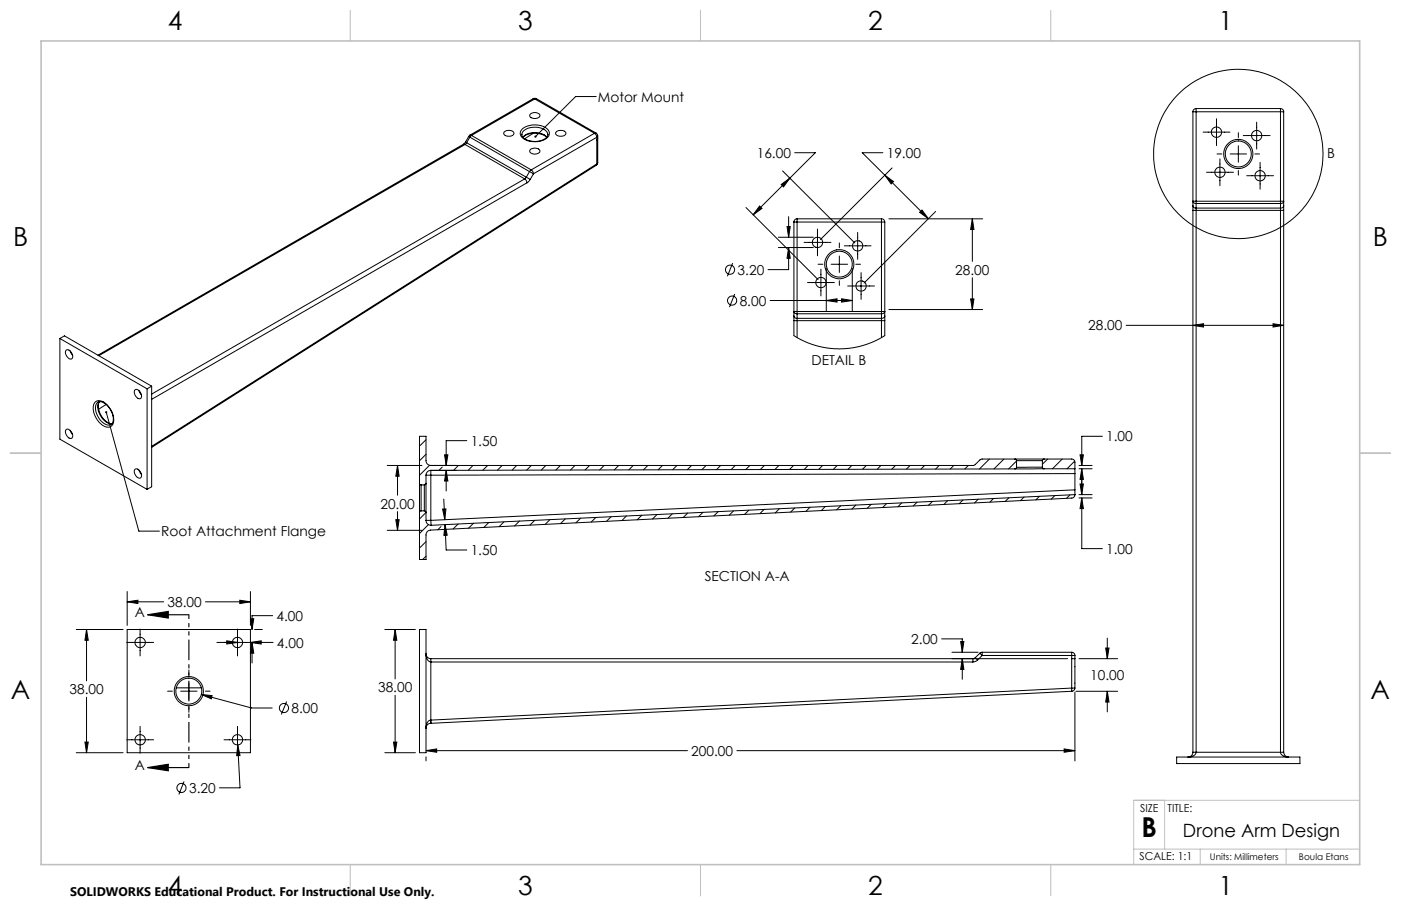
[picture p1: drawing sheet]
<svg xmlns="http://www.w3.org/2000/svg" width="432mm" height="279mm" viewBox="0 0 432 279" stroke-linecap="round" stroke-linejoin="round" font-family="sans-serif">
<g fill="none" stroke="#000" stroke-width=".31">
<path d="M161 39.7a6.5 6.5 0 0 1 7.9 .3 1.92 1.92 0 0 1-1 3 6.4 6.4 0 0 1-7.3-1 1.73 1.73 0 0 1 .4-2.3zM163.4 35.2a2.07 2.07 0 0 1 3 .3 1.5 1.5 0 0 1-2.3 .9 .81 .81 0 0 1-.7-1.2zM164.3 30.4h1M164.3 30.4l.5 .1M164.3 30.4l-19.5 11.3M164.8 30.5l18.4 10.6M164.8 30.5l-19.5 11.3M165.3 30.4l-.5 .1M165.3 30.4l18.4 10.7M183.8 29.8h-6.4l-12.4 12.3M367.7 34.5h1M367.7 34.5v29"/>
<path d="M368.7 33.5a.96 .96 0 0 0-1 1M368.7 33.5v1M368.7 33.5h26M368.7 34.5h26M368.7 34.5v27.6M374.9 36.6v8.3M387.3 37.7v8.3M394.7 33.5v1M394.7 34.5h.9M394.7 33.5a.96 .96 0 0 1 .9 1M394.7 34.5v27.6M395.6 34.5v29"/>
<path d="M142.8 44.5l.5 .1M142.8 44.5l-112.6 65M143.3 44.6l18.4 10.6M143.3 44.6l-112.8 65.1M143.5 43.8l-.7 .7M143.5 43.8l.3 .2M143.8 44l-.5 .6M143.8 44l18.4 10.6M144.5 42.1l.3 .2M144.5 42.1l-1 1.7M144.8 41.7l-.3 .4M144.8 41.7l.5 .1"/>
<path d="M144.8 42.3l-1 1.7M144.8 42.3l18.4 10.6M145.3 41.8l-.5 .5M145.3 41.8l18.4 10.6M155.4 40.7a2.1 2.1 0 0 1 3 .3 1.75 1.75 0 0 1-3 .5zM160.8 41.5a2.5 2.5 0 0 0 2.6 2 5 5 0 0 0 5.4-1.6v-.4M160.8 41.5h.1M161.1 42.3a5.4 5.4 0 0 1 7.4 0 5.9 5.9 0 0 0-7.3 .1M161.7 55.2l.6 .7 .1 .5M161.7 55.2l-115 66.3M162.2 54.6l1.2 .8M162.2 54.6l-.5 .6"/>
<path d="M162.4 56.4l-115.7 66.8M163.2 52.9l1.2 .7M163.2 52.9l-1 1.7M163.4 55.4l-1 1M163.4 46.2a2.07 2.07 0 0 1 3 .3 1.75 1.75 0 0 1-2.7 .7 .67 .67 0 0 1-.3-1zM163.7 52.4l-.5 .5M163.7 52.4l.5 .5 .2 .7M164.4 41.1l-2.7 1.7M164.4 53.6l-1 1.8M168.8 41.4v.1M168.8 41.4a3.6 3.6 0 0 0-3.9-2.2 3.7 3.7 0 0 0-4.1 2.3M171.4 40.7a2.11 2.11 0 0 1 3 .3 1.75 1.75 0 0 1-3 .5l-.2-.2z"/>
<path d="M183.2 41.1l.5 .5 .2 .7M183.2 41.1l-19.5 11.3M183.7 41.1l.5 .8M183.7 41.1h-.5M183.8 51l-137.1 87M183.9 50.6l-.1 .4M183.9 42.3l-19.5 11.3M183.9 42.3v8.3M183.9 50.6l-137.2 87.1M184.2 50.1l-.4 .9M184.2 41.9l-.3 .4M184.2 42.8l-.3 .3"/>
<path d="M184.2 50.1l-.3 .5M184.2 41.9v8.2M240.8 56.9l2.7-2-2 2.7zM241.2 52.7l22.3 22.2M244.9 47.1h6.4l-19.2 19.2M272.1 47.1h-6.4l20.4 20.4M272.7 54l2.7 2-.7 .7zM275 51.8l-22.1 22.1M370.8 40.7h8.3M371.9 53.1h8.3M375.1 47.5h1.5M376 49v8.3"/>
<path d="M379.1 47.5h5.1M381.7 40.9v1.5M381.7 44.9v5.1M381.7 52.6v1.4M383.2 41.8h8.2M384.2 54.2h8.3M386.8 47.5h1.4M388.4 50.1v8.2M229.9 64l22.2 22.2M234.1 63.5l.7 .8-2.7 2zM239.9 73.2h10.8M239.9 76.3h10.8"/>
<path d="M242.6 69.8h1l-.5 3.4zM243.1 76.3l.5 3.4h-1zM243.1 76.3v6.8h-6.4M243.1 66.8v6.4M244.7 68.5h1M244.7 68.5v29M245.7 67.5a.96 .96 0 0 0-1 1M245.7 67.5v1M245.7 67.5h26M245.7 68.5h26M245.7 68.5v27.6M247.8 74.8h8.3"/>
<path d="M252 70.6v8.3M258.7 74.9v1.5M258.7 79v5M260.2 75.8h8.3M264.3 71.7v8.3M271.7 67.5v1M271.7 68.5h1M271.7 67.5a1.02 1.02 0 0 1 1 1M271.7 68.5v27.6M272.7 68.5v29M274 67.5h28.9M283.4 65.5l.8-.7 1.9 2.7z"/>
<path d="M288.4 65.2l-22.1 22.1M299.7 67.5l.5 3.3h-1zM299.7 67.5v13.1M367.7 63.5a.82 .82 0 0 0 1 .7M367.7 64.9h1M367.7 63.5v1.4M367.7 64.9v167.1M368.7 62.1h-.9a.59 .59 0 0 0 .2 .6 .59 .59 0 0 0 .7 .1M368.7 62.1v.7M368.7 64.2v.7M368.7 62.8v1.4M368.7 64.9v167.1"/>
<path d="M368.7 62.1h26M368.7 62.8h26M368.7 64.2h26M368.7 64.9h26M394.7 62.1h.8a.59 .59 0 0 1-.2 .6 .59 .59 0 0 1-.6 .1M394.7 62.1v.7M394.7 64.9h.9M394.7 64.2v.7M394.7 62.8v1.4M394.7 64.9v167.1M395.6 63.5a.82 .82 0 0 1-.9 .7M395.6 63.5v1.4"/>
<path d="M395.6 64.9v167.1M225.8 81.1l-1.6 4.1M226.4 90.7l-1.6 4M237.3 92.7h25.4M244.7 98.9l.1 4.7 3.3 1.8 3.1 1.1 3.9 .9 3.3 .2 3.3-.2 3.8-.7 3.3-1.1 3.7-2 .2-.1v-4.6M244.7 97.5a.88 .88 0 0 0 1 .7M244.7 98.9h1M244.7 97.5v1.4M245.7 96.1h-.8a.39 .39 0 0 0-.1 .4 .39 .39 0 0 0 .5 .2l.4 .1M245.7 96.1v.7M245.7 98.2v.7M245.7 96.8v1.4"/>
<path d="M245.7 98.9v5.2M245.7 96.1h26M245.7 96.8h26M245.7 98.2h26M245.7 98.9h26M248.9 87.1h8.3M252.1 81.5h1.5M253 83v8.3M254.7 92.7l3.3-.6v1.1zM254.7 82.8v13M256.2 81.5h5M258.7 86.6v1.4"/>
<path d="M259.4 92.1l3.3 .6-3.3 .5zM261.3 88.2h8.2M262.7 82.8v13M263.8 81.5h1.4M265.4 84.1v8.2M271.7 96.1h1l-.5 .6-.5 .1M271.7 96.1v.7M271.7 98.9h1M271.7 98.2v.7M271.7 96.8v1.4M271.7 98.9v5.2M272.7 97.5l-.5 .6-.5 .1"/>
<path d="M272.7 97.5v1.4M274 95.5h28.9M299.2 92.2h1l-.5 3.3zM299.7 85.7v9.8M392.4 99.8l3.2 .5-3.2 .6zM18.5 104.4l26.8 15.5M18.5 104.4l1.4-.8 26.8 15.5M18.5 104.4v31l26.8 15.5M20.4 108a1.78 1.78 0 0 1 2 2.3 .95 .95 0 0 1-1 .4 .95 .95 0 0 1-.8-.7l-.2-.5a1.31 1.31 0 0 1 0-1.5zM21.6 108.2l.8 1.3M45.3 119.9v31M46.7 119.1v31l-1.4 .8"/>
<path d="M46.7 119.1l-1.4 .8M347.1 100.3h48.5M367.7 100.3l3.2-.5v1.1zM20.4 132.5a1.82 1.82 0 0 1 2 2.3 .95 .95 0 0 1-1 .4 .95 .95 0 0 1-.8-.8l-.2-.4a1.32 1.32 0 0 1 0-1.5zM21.6 132.7l.8 1.3M29.4 123.9a3.1 3.1 0 0 1 4.1 1.5 5.2 5.2 0 0 1 1 5.8 2.72 2.72 0 0 1-4-1 5.7 5.7 0 0 1-1.4-5.9zM30 124.2a2.3 2.3 0 0 1 3.2 1 5 5 0 0 1 1.3 5.5 2.1 2.1 0 0 1-3-.6 4.9 4.9 0 0 1-1.5-5.9zM30.6 123.9a5.5 5.5 0 0 0 3.8 6.8l.2-.1a4.9 4.9 0 0 1-4.4-4.7 2.4 2.4 0 0 1 .4-2zM32.7 124.7l-2.3 1.5M32.7 127.1l10.1 36.7h6.3M34.3 130.9l-.1 .1M41.6 120.2a1.76 1.76 0 0 1 2 2.4l-.2 .2a1.82 1.82 0 0 1-2-2.3z"/>
<path d="M42.8 120.5l.8 1.3M131.3 135.6l-2 2M143.9 135.9h-6.4v7.6M339.8 134.5h-6.4v9M41.6 144.7a1.47 1.47 0 0 1 2 1.6 .81 .81 0 0 1-.7 1.2 2.06 2.06 0 0 1-1.3-2.8zM42.8 145l.8 1.3M119.3 143.5h10.7M122.5 143.5l.5 3.4h-1zM122.5 143.5v9.2M122.5 157.8v5.7M129.3 149l.5 .5M129.3 149v9"/>
<path d="M129.8 157.6l-.5 .4M129.8 149.5v8.1M129.8 157.6h1M129.8 149.5h1M130.8 157.6l.5 .4M130.8 149.5v8.1M131.3 149l-.5 .5M131.3 149v9M131.3 146.5h1.5M131.3 146.5v2.5M131.3 158v2.5M131.3 140.1l-2 2"/>
<path d="M131.3 158l-2 2.1M132.4 143.5l-3.1 3.1M132.6 145.1h8.1M132.8 145.1a1.45 1.45 0 0 0-1.5 1.4M132.8 143.5a1.45 1.45 0 0 1-1.5-1.4v-7.6h-2v14.5M132.8 145.1v1.4M132.8 146.5v14M136.3 144l-1 1M136.4 157h1l-.3 3.3zM136.8 153.9l.3 6.4M137 140.3h1l-.5 3.2zM137.5 145.1l.5 3.2h-1z"/>
<path d="M137.5 145.1v6.3M141.3 143.5l-1.5 1.5M145.8 143.5l-1.5 1.5M150.3 143.5l-1.5 1.5M154.8 143.5l-1.5 1.5M159.2 143.5l-1.4 1.5M163.8 143.5l-1.5 1.5M168.2 143.5l-1.4 1.5M172.7 143.5l-1.4 1.5M177.2 143.5l-1.4 1.5M178.9 159.8l-1.4 1.5M181.7 143.5l-1.4 1.4"/>
<path d="M183.7 159.6l-1.5 1.4M186.2 143.5l-1.4 1.4M188.3 159.3l-1.4 1.5M190.7 143.5l-1.4 1.4M193.1 159.1l-1.4 1.4M195.2 143.5l-1.4 1.4M197.8 158.9l-1.4 1.4M199.7 143.5l-1.4 1.4M202.5 158.7l-1.4 1.4M204.2 143.5l-1.4 1.4M207.2 158.4l-1.4 1.4M208.6 143.5l-1.3 1.4"/>
<path d="M211.9 158.2l-1.3 1.4M213.1 143.5l-1.3 1.4M216.6 158l-1.3 1.3M217.6 143.5l-1.3 1.4M221.4 157.8l-1.4 1.3M222.1 143.5l-1.3 1.3M226.1 157.6l-1.3 1.3M226.6 143.5l-1.2 1.3M230.8 157.3l-1.3 1.3M231.1 143.5l-1.3 1.3M235.5 157.1l-1.3 1.3M235.6 143.5l-1.2 1.3"/>
<path d="M240.1 143.5l-1.3 1.3M240.2 156.9l-1.3 1.3M244.6 143.5l-1.3 1.3M244.9 156.7l-1.2 1.2M249.1 143.5l-1.2 1.3M249.7 156.4l-1.3 1.3M253.5 143.5l-1.2 1.2M254.4 156.2l-1.3 1.3M258 143.5l-1.1 1.2M259.1 156l-1.3 1.2M262.5 143.5l-1.2 1.2M263.8 155.8l-1.2 1.2"/>
<path d="M267 143.5l-1.1 1.2M268.5 155.5l-1.2 1.2M271.5 143.5l-1.1 1.2M273.2 155.3l-1.2 1.2M276 143.5l-1.2 1.2M277.9 155.1l-1.1 1.2M280.5 143.5l-1.1 1.2M282.6 154.9l-1.1 1.1M285 143.5l-1.2 1.2M287.4 154.7l-1.2 1.1M289.5 143.5l-1.1 1.2M292.1 154.4l-1.2 1.2"/>
<path d="M294 143.5l-1.1 1.1M296.8 154.2l-1.2 1.1M298.4 143.5l-1 1.1M301.5 154l-1.1 1.1M304.9 141.6l-3 3M306.2 153.7l-1.1 1.2M309.4 141.6l-3 3M310.9 153.5l-1.1 1.1M312.8 141.6l.5 .5M312.8 141.6h9M312.8 141.6h-10.3l-2.4 1.9h-167.5M312.8 144.6l-180 .5"/>
<path d="M313.3 142.1h8M313.3 144.1l-.5 .5M313.3 142.2l-2.4 2.4M313.3 142.1v2M315.6 153.3l-1.1 1.1M320.4 153.1l-1.1 1.1M321.3 144.1l.5 .5M321.3 144.1h-8M321.3 142.1v2M321.8 141.6l-.5 .5M321.8 141.6h8.5a.96 .96 0 0 1 1 1v2M321.8 144.6h-9"/>
<path d="M321.8 144.6h9.5M322.9 141.6l-1.6 1.6M325.1 152.9l-1.1 1M327.4 141.6l-3 3M329.8 152.6l-1.1 1.1M331.2 142.2l-2.3 2.4M331.3 152.5v.1a1.03 1.03 0 0 1-1 1l-197.6 9.9a1.45 1.45 0 0 0-1.4 1.5v7.5h-2v-14.5M331.3 151.1v1.4M331.3 144.6v1.4M331.3 146v5.1M331.3 152.5l-198.4 9.5M331.3 151.1l-198.5 9.4"/>
<path d="M331.3 146l-198.5 .5M332.6 144.6h4M332.6 143.5h4M332.6 152.5h4M332.6 153.6h4M332.9 140.3h1l-.5 3.2zM332.9 149.3h1l-.5 3.2zM333.4 144.6l.5 3.2h-1zM333.4 153.6l.5 3.2h-1zM333.4 144.6v7.9M333.4 153.6v15.6h6.4M119.3 163.5h10.7"/>
<path d="M122 160.3h1l-.5 3.2zM131.3 160.5a1.51 1.51 0 0 0 1.6 1.5M131.3 160.5h1.5M131.3 167l-2 2M131.3 171.5l-1.1 1M132 161.8l-2.7 2.7M132.8 160.5l.1 1.5M135.9 162.4l-1 1M137.2 161.8l.6 3.3h-1zM137.2 161.8l.3 7.8h6.4M141.2 161.6l-1.5 1.5M145.9 161.4l-1.5 1.5"/>
<path d="M150.6 161.1l-1.5 1.6M155.4 160.9l-1.6 1.5M160.1 160.7l-1.5 1.5M164.8 160.5l-1.5 1.5M169.5 160.2l-1.5 1.5M174.2 160l-1.4 1.5M23.5 194.1h14.4M26.7 194.1l.5 3.3h-1zM26.7 194.1v15.9M39.1 198.1h8.2M39.2 185.6l3.3-.5v1zM39.2 194.1h38v38h-38z"/>
<path d="M39.2 182.4v10.5M39.2 185.6h11.2M43.2 194v8.3M63.3 185.6h13.9M66.9 198.1h17.3M69.9 197.6l3.3 .5-3.3 .5zM73.2 194v8.3M73.9 185.1l3.3 .5-3.3 .5zM77.2 198.1l3.3-.5v1zM77.2 190.8h1l-.5 3.3zM77.2 182.4v10.5M77.7 198.1l.5 3.3h-1z"/>
<path d="M77.7 198.1v6.4M78.5 194.1h2.4M84 189.9h-6.3v4.2M118.6 194.1h9.4M121.8 194.1l.5 3.3h-1zM121.8 194.1v15.3M129.3 194.1h2v38h-2zM290.2 197h6.4v4.2M296.1 197.8h1l-.5 3.4zM340.8 199.8h1l-.5 3.3zM341.3 196.8v6.3M26.7 215v17.1"/>
<path d="M51.6 213.1h1.5M54.3 212.1h7.8M55.7 213.1h5M58.2 206.6v1.5M58.2 210.6v5.1M58.2 218.2v1.5M62.1 214.2l3.3 .3-.3 1zM62.1 214.2l15.4 4.1h6.4M63.3 213.1h1.4M88.3 216.3l-1.6 4M121.8 214.4v17.7M132.8 203.1a1.45 1.45 0 0 1-1.5-1.5 2.2 2.2 0 0 0 1.5 2.6"/>
<path d="M132.8 203.1v1.1M132.8 204.2v17.9M132.8 204.2h167.1M132.8 203.1h196.2M293.4 201.2h8M296.6 203.1l.5 3.3h-1zM296.6 203.1v6.4M300.6 202.8l.7 .8M300.6 202.8l-.7 .3v1.1M301.3 203.6l-1.4 .6M302 201.4l.7 .7M302 201.4l-1.4 1.4"/>
<path d="M302.7 201.2v.9M302.7 201.2l-.7 .2M302.7 202.1l-1.4 1.5M302.7 202.1h27.6M302.7 201.2h27.6M330.3 202.1h1M330.3 203.1h1M330.3 212.2v1M330.3 201.2v.9M330.3 201.2a.96 .96 0 0 1 1 .9M330.3 212.2h1M330.3 202.1v10.1"/>
<path d="M330.3 212.2l-197.5 9.9M330.3 213.2l-197.4 9.9M331.3 212.2a1.03 1.03 0 0 1-1 1M331.3 202.1v10.1M331.3 213.5v21.2M331.6 213.2h12.9M332.6 203.1h11.9M341.3 213.2l.5 3.3h-1zM341.3 213.2v6.3M23.5 232.1h14.4M26.2 228.8h1l-.5 3.3zM39.1 228.1h8.2"/>
<path d="M43.2 224v8.3M69 228.1h8.3M73.2 224v8.3M73.3 229.7l.7 3.3h-1zM73.3 229.7l.7 13.3h-6.4M118.6 232.1h9.4M121.3 228.8h1l-.5 3.3zM131.3 231.5l3.3-.5v1zM131.3 233.4v1.3M131.3 231.5h80.6M132.7 222.1h.1M132.7 222.1a2.23 2.23 0 0 0-1.4 2.5 1.45 1.45 0 0 1 1.4-1.5"/>
<path d="M132.7 222.1v1M132.7 223.1h.2M132.8 222.1l.1 1M227.1 231.5h104.2M328 231l3.3 .5-3.3 .5zM362.7 233.5h37.9v2h-37.9zM367.7 232h1M367.7 232a1.51 1.51 0 0 1-1.6 1.5 2.28 2.28 0 0 0 2.6-1.5M368.7 232h26M394.7 232a2.2 2.2 0 0 0 2.5 1.5 1.51 1.51 0 0 1-1.6-1.5M394.7 232h.9M56.7 241l-1.6 4"/>
<circle cx="374.9" cy="40.8" r="1.6"/>
<circle cx="376" cy="53.2" r="1.59"/>
<circle cx="381.7" cy="47.5" r="4"/>
<circle cx="381.7" cy="47.5" r="4.5"/>
<circle cx="381.7" cy="47.5" r="26.1"/>
<circle cx="387.3" cy="41.8" r="1.6"/>
<circle cx="388.4" cy="54.2" r="1.6"/>
<circle cx="252" cy="74.8" r="1.6"/>
<circle cx="264.3" cy="75.8" r="1.6"/>
<circle cx="225" cy="83.2" r="1.42"/>
<circle cx="225.6" cy="92.7" r="1.41"/>
<circle cx="253" cy="87.1" r="1.6"/>
<circle cx="258.7" cy="81.5" r="4.5"/>
<circle cx="258.7" cy="81.5" r="4"/>
<circle cx="265.4" cy="88.2" r="1.6"/>
<circle cx="43.2" cy="198.1" r="1.6"/>
<circle cx="73.2" cy="198.1" r="1.6"/>
<circle cx="58.2" cy="213.1" r="4"/>
<circle cx="58.2" cy="213.1" r="4.5"/>
<circle cx="87.5" cy="218.3" r="1.41"/>
<circle cx="43.2" cy="228.1" r="1.6"/>
<circle cx="73.2" cy="228.1" r="1.59"/>
<circle cx="55.9" cy="243" r="1.41"/>
</g>
<g fill="none" stroke="#c0c0c0" stroke-width=".31">
<path d="M107.9 3.2v9.5M215.9 3.2v9.5M323.8 3.2v9.5M3.1 139.7h9.6M419.1 139.7h9.5M359 246.8v15.1M419.1 246.8h-69.7v19.9M107.9 266.7v9.6M215.9 266.7v9.6M323.8 266.7v9.6M349.4 261.9h69.7M369.9 261.9v4.8"/>
<path d="M396.4 261.9v4.7"/>
</g>
<path d="M12.7 12.6h406.4v254h-406.4z" fill="none" stroke="#c0c0c0" stroke-width=".5"/>
<g fill="#000">
<path d="M240.8 56.9l2.7-2-2 2.7zM272.7 54l2.7 2-.7 .7zM234.1 63.5l.7 .8-2.7 2zM242.6 69.8h1l-.5 3.4zM243.1 76.3l.5 3.4h-1zM283.4 65.5l.8-.7 1.9 2.7zM299.7 67.5l.5 3.3h-1zM254.7 92.7l3.3-.6v1.1zM259.4 92.1l3.3 .6-3.3 .5zM299.2 92.2h1l-.5 3.3zM367.7 100.3l3.2-.5v1.1zM392.4 99.8l3.2 .5-3.2 .6z"/>
<path d="M122.5 143.5l.5 3.4h-1zM137.5 145.1l.5 3.2h-1zM137 140.3h1l-.5 3.2zM333.4 144.6l.5 3.2h-1zM332.9 140.3h1l-.5 3.2zM332.9 149.3h1l-.5 3.2zM333.4 153.6l.5 3.2h-1zM136.4 157h1l-.3 3.3zM137.2 161.8l.6 3.3h-1zM26.7 194.1l.5 3.3h-1zM39.2 185.6l3.3-.5v1zM45.5 189.6l6.4-1v2z"/>
<path d="M69.9 197.6l3.3 .5-3.3 .5zM73.9 185.1l3.3 .5-3.3 .5zM77.2 198.1l3.3-.5v1zM77.7 198.1l.5 3.3h-1zM77.2 190.8h1l-.5 3.3zM121.8 194.1l.5 3.3h-1zM62.1 214.2l3.3 .3-.3 1zM296.6 203.1l.5 3.3h-1zM296.1 197.8h1l-.5 3.4zM340.8 199.8h1l-.5 3.3zM341.3 213.2l.5 3.3h-1zM26.2 228.8h1l-.5 3.3z"/>
<path d="M45.5 236.7l6.4-1v2zM73.3 229.7l.7 3.3h-1zM121.3 228.8h1l-.5 3.3zM131.3 231.5l3.3-.5v1zM328 231l3.3 .5-3.3 .5z"/>
<path d="M164.9 41.8l-.1 .6 .2-.3-.2 .3a.35 .35 0 0 0 .5 0 .35 .35 0 0 0 0-.5 .35 .35 0 0 0-.4-.1zM32.5 126.9a.34 .34 0 0 0 .2 .5 .34 .34 0 0 0 .4-.3 .34 .34 0 0 0-.5-.3l.1 .3-.1-.3zM122 160.3h1l-.5 3.2z"/>
</g>
<path d="M45.5 189.6l6.4-1v2zM45.5 189.6h12.7M45.5 236.7l6.4-1v2zM45.5 236.7h12.7" fill="none" stroke="#000" stroke-width=".35"/>
<path d="M58.2 189.6v47.1" fill="none" stroke="#000" stroke-width=".35" stroke-dasharray="6.3 1.3 1.3 1.3 1.3 1.3" stroke-dashoffset="5" stroke-linecap="butt"/>
<text font-size="8.5" x="351.9" y="258">B</text>
<g font-size="8.1">
<text x="51.7" y="9.3">4</text>
<text x="159.7" y="9.3">3</text>
<text x="267.6" y="9.3">2</text>
<text x="375.6" y="9.3">1</text>
<text x="4" y="76">B</text>
<text x="423.1" y="76">B</text>
<text x="3.3" y="215.7">A</text>
<text x="422.4" y="215.7">A</text>
<text x="51.7" y="276">4</text>
<text x="159.7" y="276">3</text>
<text x="267.6" y="276">2</text>
<text x="375.6" y="276">1</text>
</g>
<text font-size="5.6" x="364.6" y="258.1">Drone Arm Design</text>
<g font-size="4.2">
<text x="184.3" y="31.3">Motor Mount</text>
<text x="233.2" y="48.7">16.00</text>
<text x="273.3" y="48.7">19.00</text>
<text x="409.1" y="48.7">B</text>
<text x="227.3" y="84.7">3.20</text>
<text x="294.4" y="84.7">28.00</text>
<text x="228" y="94.2">8.00</text>
<text x="335.4" y="101.9">28.00</text>
<text x="250.1" y="112.7">DETAIL B</text>
<text x="145.1" y="137.5">1.50</text>
<text x="340.9" y="136.1">1.00</text>
<text x="117.3" y="156.8">20.00</text>
<text x="49.7" y="165.4">Root Attachment Flange</text>
<text x="145.1" y="171.2">1.50</text>
<text x="340.9" y="170.8">1.00</text>
<text x="217.2" y="179.3">SECTION A-A</text>
<text x="41.5" y="190.3">A</text>
<text x="51.6" y="187.2">38.00</text>
<text x="85.2" y="191.4">4.00</text>
<text x="85.4" y="199.7">4.00</text>
<text x="280.9" y="198.6">2.00</text>
<text x="336" y="209.6">10.00</text>
<text x="21.4" y="214.1">38.00</text>
<text x="116.5" y="213.5">38.00</text>
<text x="89.9" y="219.9">8.00</text>
<text x="213.1" y="233.1">200.00</text>
<text x="41.5" y="237.4">A</text>
<text x="58.3" y="244.5">3.20</text>
</g>
<text font-size="3.8" x="21.6" y="276.3">SOLIDWORKS Educational Product. For Instructional Use Only.</text>
<g font-size="3.4">
<text x="351.4" y="250.6">SIZE</text>
<text x="359.8" y="250.6">TITLE:</text>
<text x="351.2" y="265.2">SCALE: 1:1</text>
</g>
<g font-size="2.8">
<text x="372.9" y="265.2">Units: Millimeters</text>
<text x="400.4" y="265.2">Boula Etans</text>
</g>
</svg>
